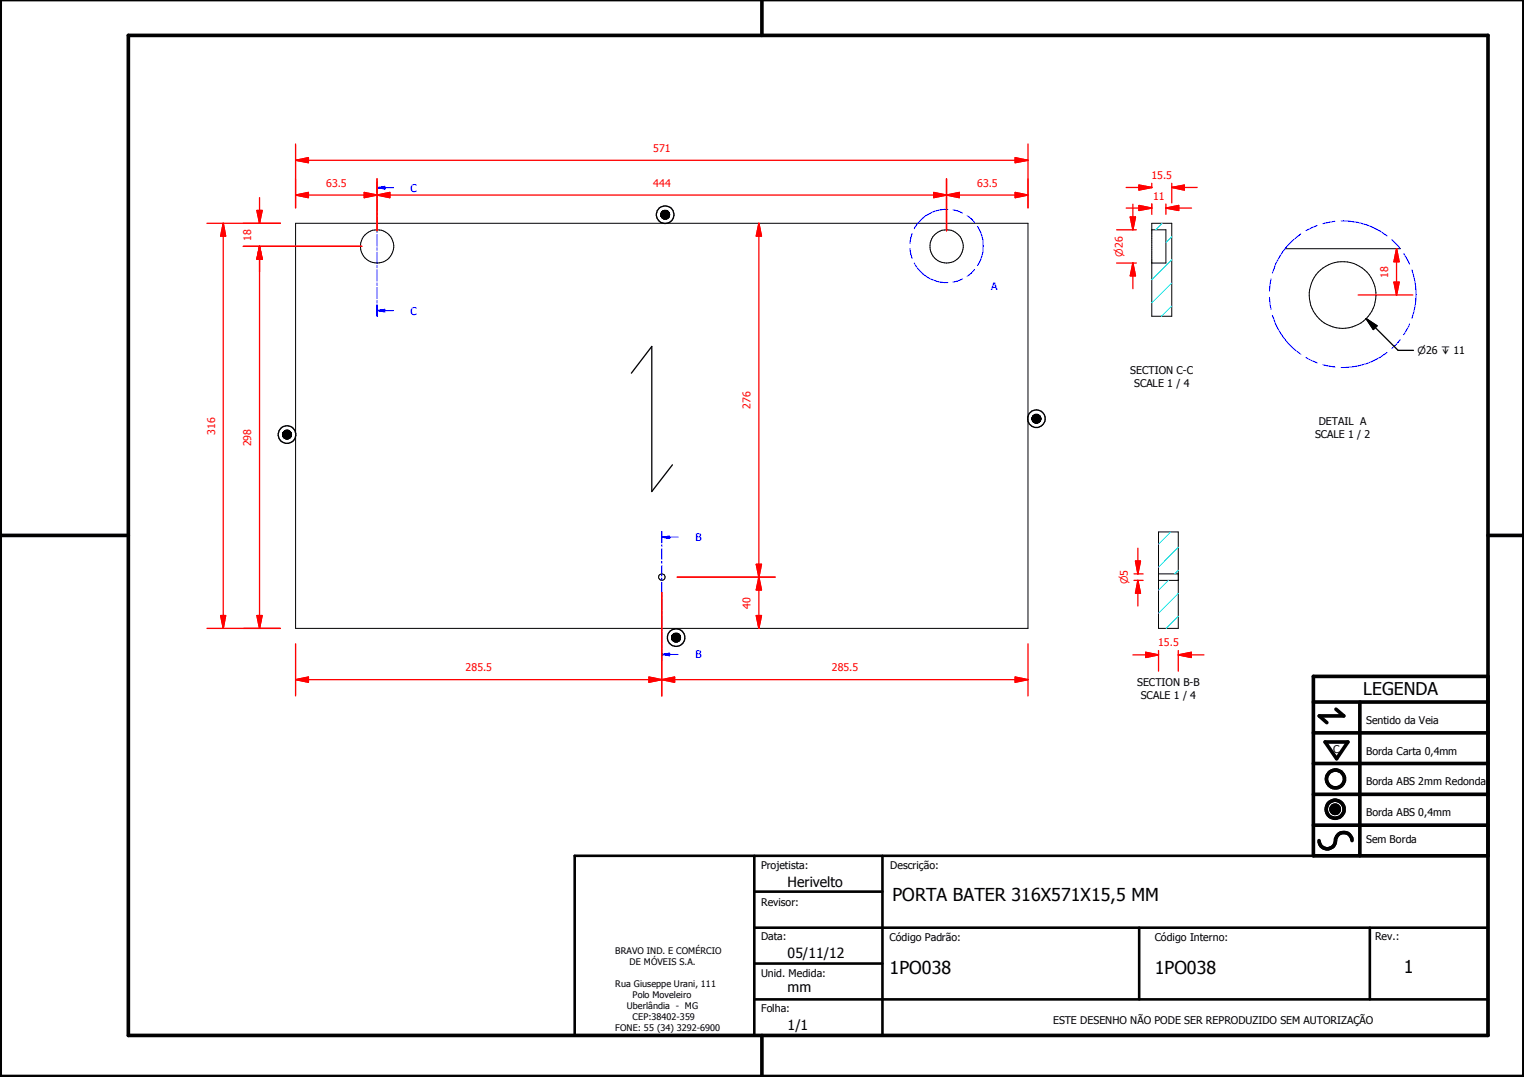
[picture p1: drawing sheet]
<svg xmlns="http://www.w3.org/2000/svg" width="297mm" height="210mm" viewBox="0 0 297 210" stroke-linecap="round" stroke-linejoin="round" font-family="sans-serif">
<g fill="none" stroke="#000" stroke-width=".19">
<path d="M57.6 43.5h142.8v79h-142.8zM128.8 41.7v.3zM128.8 41.8v.2zM128.9 41.5v-.1v.8zM128.9 41.5v.7zM128.9 41.5v.6zM128.9 41.6v.5zM128.9 41.6l-.1 .4zM128.9 41.4v.9zM129 41.3v1.1zM129 41.3l-.1 1zM129.1 41.2v1.3z"/>
<path d="M129.1 41.2l-.1 1.2zM129.2 41.1v1.4zM129.2 41.1v1.5zM129.3 41.1v1.5zM129.4 41.1v1.6zM129.5 41h.1l-.1 1.7zM129.5 41l-.1 1.7zM129.6 41v1.7zM129.6 41v1.7h-.1zM129.6 41h.1l-.1 1.7zM129.7 41v1.7h-.1zM129.7 41v1.7z"/>
<path d="M129.8 41l-.1 1.7zM129.8 41v1.7zM129.9 41.1l-.1 1.6zM129.9 41.1v1.6zM130 41.1l-.1 1.6zM130 41.1v1.5zM130.1 41.1l-.1 1.5zM130.1 41.1v1.5zM130.1 41.1v1.4zM130.2 41.2l-.1 1.3zM130.2 41.2v1.3zM130.3 41.3l-.1 1.2z"/>
<path d="M130.3 41.3v1.1zM130.3 41.4v1zM130.3 41.4v.9zM130.4 41.4l-.1 .9zM130.4 41.4v.9zM130.4 41.5v.8zM130.4 41.5v.7zM130.5 41.6l-.1 .6zM130.5 41.6v.5zM130.5 41.7v.4zM130.5 41.7v.3zM130.5 41.8v.2z"/>
<path d="M224.5 43.5h3.9v18.1h-3.9zM224.5 44.8h2.7v6.5h-2.7M250.5 48.5h22.4M55.1 84.6v.2zM55.1 84.5v.4zM55.1 84.5v.3zM55.2 84.4v.6zM55.2 84.5v.5zM55.2 84.5l-.1 .4zM55.2 84.3l.1-.1-.1 .9zM55.2 84.3v.8zM55.2 84.3v.7z"/>
<path d="M55.3 84.2v1zM55.3 84.1v1.2zM55.3 84.1v1.1zM55.4 84.1v1.2zM55.5 84v1.4zM55.6 83.9v1.6zM55.6 83.9l-.1 1.5zM55.7 83.9h.1l-.1 1.6zM55.7 83.9v1.6zM55.8 83.9v1.6zM55.8 83.9v1.6h-.1zM55.8 83.9h.2l-.2 1.7z"/>
<path d="M55.8 83.9v1.7zM56 83.9v1.7h-.2zM56 83.9v1.7zM56.1 83.9l-.1 1.7zM56.1 83.9h.1l-.1 1.6zM56.2 83.9v1.6h-.1zM56.2 83.9v1.6zM56.3 83.9l-.1 1.6zM56.3 83.9v1.6zM56.3 84v1.5zM56.3 84v1.4zM56.4 84l-.1 1.4z"/>
<path d="M56.4 84v1.4zM56.5 84.1l-.1 1.3zM56.5 84.1v1.2zM56.6 84.1l-.1 1.2zM56.6 84.1v1.2zM56.6 84.2v1.1zM56.6 84.2v1zM56.7 84.3l-.1 .9zM56.7 84.3v.8zM56.7 84.4v.7zM56.7 84.4v.6zM56.7 84.5v.5z"/>
<path d="M56.8 84.5l-.1 .5zM56.8 84.5v.4zM56.8 84.6v.3zM56.8 84.6v.2zM201.2 81.4v.4zM201.2 81.4v.3zM201.2 81.5v.2zM201.2 81.3v.6zM201.2 81.3v.5zM201.2 81.2l.1-.1-.1 .9zM201.2 81.2v.8zM201.2 81.3v.7z"/>
<path d="M201.3 81.1v1zM201.4 81v1.2zM201.4 81l-.1 1.1zM201.5 81v1.2zM201.5 80.9v1.4zM201.6 80.9v1.4zM201.6 80.8h.2l-.2 1.6zM201.6 80.8v1.6zM201.6 80.8v1.5zM201.8 80.8v1.6zM201.8 80.8v1.6h-.2zM201.9 80.8h.1l-.1 1.7z"/>
<path d="M201.9 80.8v1.7zM202 80.8v1.7h-.1zM202 80.8v1.7zM202.1 80.8l-.1 1.7zM202.1 80.8v1.7zM202.2 80.8l-.1 1.7zM202.2 80.8v1.6zM202.3 80.8l-.1 1.6zM202.3 80.8v1.6zM202.4 80.9l-.1 1.5zM202.4 80.9v1.4zM202.5 80.9l-.1 1.4z"/>
<path d="M202.5 80.9v1.4zM202.6 81l-.1 1.3zM202.6 81v1.2zM202.7 81.1l-.1 1.1zM202.7 81.1v1zM202.7 81.2v.9zM202.7 81.2v.8zM202.8 81.3l-.1 .7zM202.8 81.3v.7zM202.8 81.3v.6zM202.8 81.4v.5zM202.8 81.4v.4z"/>
<path d="M202.9 81.5l-.1 .3zM202.9 81.5v.2zM225.8 111.8h3.9M225.8 103.7h3.9v18.8h-3.9zM225.8 113.1h3.9M130.9 124.2v.1zM131 124v.5zM131 124.1v.4zM131 124.1l-.1 .2zM131 123.8l.1-.1-.1 1zM131 123.8v.9zM131 123.8v.8z"/>
<path d="M131 123.9v.7zM131 123.9v.6zM131.1 123.7v1.1zM131.1 123.7l.1-.1-.1 1.2zM131.2 123.6v1.3zM131.3 123.6v1.4zM131.3 123.6l-.1 1.3zM131.4 123.5v1.5zM131.5 123.4v1.7zM131.6 123.4v1.7zM131.6 123.4l-.1 1.7zM131.7 123.4v1.7z"/>
<path d="M131.7 123.4l-.1 1.7zM131.8 123.4l-.1 1.7zM131.8 123.4v1.7zM131.9 123.4l-.1 1.7zM131.9 123.4v1.7zM132 123.4l-.1 1.7zM132 123.4v1.7zM132.1 123.5l-.1 1.6zM132.1 123.5v1.5zM132.2 123.5l-.1 1.5zM132.2 123.5v1.5zM132.3 123.6l-.1 1.4z"/>
<path d="M132.3 123.6v1.4zM132.4 123.6l-.1 1.4zM132.4 123.6v1.3zM132.4 123.7v1.2zM132.4 123.7v1.1zM132.5 123.7l-.1 1.1zM132.5 123.7v1.1zM132.5 123.8v1zM132.5 123.8v.9zM132.5 123.9v.8zM132.5 123.9v.7zM132.6 124l-.1 .6z"/>
<path d="M132.6 124v.5zM132.6 124.1v.4zM132.6 124.2v.3zM132.6 124.2v.1zM259.4 157.6l1.6 .1zM259.4 157.7l1.6 .1zM259.4 157.8l1.6 .1zM259.4 157.9h1.6v.1zM259.4 157.9l1.6 .1h-1.5zM259.4 157.6h1.6zM259.5 158h1.5zM259.5 158l1.4 .1z"/>
<path d="M259.5 157.5l1.5 .1zM259.5 158.1h1.4zM259.5 157.4l1.5 .1zM259.5 158.1l1.4 .1zM259.5 157.3l1.4 .1zM259.6 158.2h1.3zM259.6 158.2h1.2zM259.6 157.2l1.3 .1zM259.6 158.2l1.2 .1zM259.6 157.2h1.3zM259.7 158.3h1.1zM259.7 158.3l1 .1z"/>
<path d="M259.7 157.1l1.1 .1zM259.7 157.1h1.1zM259.8 158.4h.9zM259.8 158.4h.8zM259.8 157.1h1zM259.8 157.1h.9zM259.8 158.4l.8 .1zM259.8 157l.9 .1zM259.8 157h.8zM259.9 158.5h.7zM259.9 158.5h.6zM259.9 157h.7z"/>
<path d="M260 158.5h.5zM260 158.5h.4zM260 157h.6zM260.1 158.5h.3zM260.1 158.5h.2zM260.1 156.9l.4 .1zM260.1 156.9h.3zM260.1 156.9h.2z"/>
<circle cx="73.5" cy="48" r="3.2"/>
<circle cx="184.5" cy="48" r="3.2"/>
<circle cx="261.7" cy="57.5" r="6.5"/>
<circle cx="129" cy="112.5" r=".63"/>
</g>
<g fill="#000">
<path d="M128.9 41.6l-.1 .4zM128.8 41.7v.3zM128.8 41.8v.2zM128.9 41.5v-.1v.8zM128.9 41.5v.7zM128.9 41.5v.6zM128.9 41.6v.5zM129 41.3l-.1 1zM128.9 41.4v.9zM129.1 41.2l-.1 1.2zM129 41.3v1.1zM129.1 41.2v1.3z"/>
<path d="M129.2 41.1v1.4zM129.2 41.1v1.5zM129.3 41.1v1.5zM129.4 41.1v1.6zM129.5 41h.1l-.1 1.7zM129.5 41l-.1 1.7zM129.6 41v1.7zM129.6 41v1.7h-.1zM129.6 41h.1l-.1 1.7zM129.7 41v1.7h-.1zM129.7 41v1.7zM129.8 41l-.1 1.7z"/>
<path d="M129.8 41v1.7zM129.9 41.1l-.1 1.6zM129.9 41.1v1.6zM130 41.1l-.1 1.6zM130 41.1v1.5zM130.1 41.1l-.1 1.5zM130.1 41.1v1.5zM130.1 41.1v1.4zM130.2 41.2l-.1 1.3zM130.2 41.2v1.3zM130.3 41.3l-.1 1.2zM130.3 41.3v1.1z"/>
<path d="M130.3 41.4v1zM130.3 41.4v.9zM130.4 41.4l-.1 .9zM130.4 41.4v.9zM130.4 41.5v.8zM130.4 41.5v.7zM130.5 41.6l-.1 .6zM130.5 41.6v.5zM130.5 41.7v.4zM130.5 41.7v.3zM130.5 41.8v.2zM55.1 84.5v.3z"/>
<path d="M55.1 84.6v.2zM55.2 84.5l-.1 .4zM55.1 84.5v.4zM55.2 84.3v.7zM55.2 84.4v.6zM55.2 84.5v.5zM55.2 84.3l.1-.1-.1 .9zM55.2 84.3v.8zM55.3 84.1v1.1zM55.3 84.2v1zM55.3 84.1v1.2zM55.4 84.1v1.2z"/>
<path d="M55.5 84v1.4zM55.6 83.9l-.1 1.5zM55.6 83.9v1.6zM55.7 83.9h.1l-.1 1.6zM55.7 83.9v1.6zM55.8 83.9v1.6zM55.8 83.9v1.6h-.1zM55.8 83.9h.2l-.2 1.7zM55.8 83.9v1.7zM56 83.9v1.7h-.2zM56 83.9v1.7zM56.1 83.9l-.1 1.7z"/>
<path d="M56.1 83.9h.1l-.1 1.6zM56.2 83.9v1.6h-.1zM56.2 83.9v1.6zM56.3 83.9l-.1 1.6zM56.3 83.9v1.6zM56.3 84v1.5zM56.3 84v1.4zM56.4 84l-.1 1.4zM56.4 84v1.4zM56.5 84.1l-.1 1.3zM56.5 84.1v1.2zM56.6 84.1l-.1 1.2z"/>
<path d="M56.6 84.1v1.2zM56.6 84.2v1.1zM56.6 84.2v1zM56.7 84.3l-.1 .9zM56.7 84.3v.8zM56.7 84.4v.7zM56.7 84.4v.6zM56.7 84.5v.5zM56.8 84.5l-.1 .5zM56.8 84.5v.4zM56.8 84.6v.3zM56.8 84.6v.2z"/>
<path d="M201.2 81.3v.5zM201.2 81.4v.4zM201.2 81.4v.3zM201.2 81.5v.2zM201.2 81.3v.6zM201.2 81.2l.1-.1-.1 .9zM201.2 81.2v.8zM201.2 81.3v.7zM201.4 81l-.1 1.1zM201.3 81.1v1zM201.4 81v1.2zM201.5 81v1.2z"/>
<path d="M201.5 80.9v1.4zM201.6 80.8v1.5zM201.6 80.9v1.4zM201.6 80.8h.2l-.2 1.6zM201.6 80.8v1.6zM201.8 80.8v1.6zM201.8 80.8v1.6h-.2zM201.9 80.8h.1l-.1 1.7zM201.9 80.8v1.7zM202 80.8v1.7h-.1zM202 80.8v1.7zM202.1 80.8l-.1 1.7z"/>
<path d="M202.1 80.8v1.7zM202.2 80.8l-.1 1.7zM202.2 80.8v1.6zM202.3 80.8l-.1 1.6zM202.3 80.8v1.6zM202.4 80.9l-.1 1.5zM202.4 80.9v1.4zM202.5 80.9l-.1 1.4zM202.5 80.9v1.4zM202.6 81l-.1 1.3zM202.6 81v1.2zM202.7 81.1l-.1 1.1z"/>
<path d="M202.7 81.1v1zM202.7 81.2v.9zM202.7 81.2v.8zM202.8 81.3l-.1 .7zM202.8 81.3v.7zM202.8 81.3v.6zM202.8 81.4v.5zM202.8 81.4v.4zM202.9 81.5l-.1 .3zM202.9 81.5v.2zM131 124.1l-.1 .2zM130.9 124.2v.1z"/>
<path d="M131 123.9v.6zM131 124v.5zM131 124.1v.4zM131 123.8l.1-.1-.1 1zM131 123.8v.9zM131 123.8v.8zM131 123.9v.7zM131.1 123.7v1.1zM131.1 123.7l.1-.1-.1 1.2zM131.3 123.6l-.1 1.3zM131.2 123.6v1.3zM131.3 123.6v1.4z"/>
<path d="M131.4 123.5v1.5zM131.5 123.4v1.7zM131.6 123.4v1.7zM131.6 123.4l-.1 1.7zM131.7 123.4v1.7zM131.7 123.4l-.1 1.7zM131.8 123.4l-.1 1.7zM131.8 123.4v1.7zM131.9 123.4l-.1 1.7zM131.9 123.4v1.7zM132 123.4l-.1 1.7zM132 123.4v1.7z"/>
<path d="M132.1 123.5l-.1 1.6zM132.1 123.5v1.5zM132.2 123.5l-.1 1.5zM132.2 123.5v1.5zM132.3 123.6l-.1 1.4zM132.3 123.6v1.4zM132.4 123.6l-.1 1.4zM132.4 123.6v1.3zM132.4 123.7v1.2zM132.4 123.7v1.1zM132.5 123.7l-.1 1.1zM132.5 123.7v1.1z"/>
<path d="M132.5 123.8v1zM132.5 123.8v.9zM132.5 123.9v.8zM132.5 123.9v.7zM132.6 124l-.1 .6zM132.6 124v.5zM132.6 124.1v.4zM132.6 124.2v.3zM132.6 124.2v.1zM259.4 157.6h1.6zM259.5 157.5l1.5 .1zM259.5 157.4l1.5 .1z"/>
<path d="M259.5 157.3l1.4 .1zM259.6 157.2l1.3 .1zM259.6 157.2h1.3zM259.7 157.1l1.1 .1zM259.7 157.1h1.1zM259.8 157.1h1zM259.8 157.1h.9zM259.8 157l.9 .1zM259.8 157h.8zM259.9 157h.7zM260 157h.6zM260.1 156.9l.4 .1z"/>
<path d="M260.1 156.9h.3zM260.1 156.9h.2zM260.1 158.5h.2zM260 158.5h.4zM260.1 158.5h.3zM259.9 158.5h.6zM260 158.5h.5zM259.8 158.4l.8 .1zM259.9 158.5h.7zM259.8 158.4h.8zM259.7 158.3l1 .1zM259.8 158.4h.9z"/>
<path d="M259.6 158.2l1.2 .1zM259.7 158.3h1.1zM259.6 158.2h1.2zM259.5 158.1l1.4 .1zM259.6 158.2h1.3zM259.5 158l1.4 .1zM259.5 158.1h1.4zM259.4 157.9l1.6 .1h-1.5zM259.5 158h1.5zM259.4 157.6l1.6 .1zM259.4 157.7l1.6 .1zM259.4 157.8l1.6 .1z"/>
<path d="M259.4 157.9h1.6v.1z"/>
</g>
<g fill="none" stroke="#000" stroke-width=".71">
<path d="M148.5 0v6.9M297 -.1v209.9h-297v-209.9M25 6.9h265v194.9h-265zM0 104.4h25M290 104.4h7M256 136.8h34M260.4 138.2l1.5 1.3h-4.8l1.5 1.3M265 136.8v30M290 131.8h-34v35h34M256 154.8h34M256 148.8h34M256 142.8h34"/>
<path d="M258.3 144.6h4.4l-2.2 3.3zM256 160.8h34M257.1 163.8a1.62 1.62 0 0 0 1.8 1.6 1.62 1.62 0 0 0 1.4-1.9 1.63 1.63 0 0 1 1.7-1.2 1.63 1.63 0 0 1 1.5 1.5M148.5 201.8v8"/>
<circle cx="260.2" cy="157.7" r="1.76"/>
<circle cx="260.2" cy="157.7" r=".82"/>
<circle cx="260.3" cy="151.8" r="1.76"/>
</g>
<path d="M112 166.8h178v35h-178zM147 173.8h25M147 166.8v35M172 166.8v35M147 194.8h143M147 180.8h143M147 187.8h25M222 180.8v14M267 180.8v14" fill="none" stroke="#000" stroke-width=".51"/>
<g fill="none" stroke="#00f" stroke-width=".19">
<path d="M177.4 48.4l.4 2M177.8 45.5l-.4 2M178.2 51.3a7 7 0 0 0 6.5 3.8M184.7 40.8a7.2 7.2 0 0 0-6.5 3.8M185.8 40.9l1.8 .6M187.6 54.4l-1.8 .5M188.5 42l.9 .7 .5 .6M189.9 52.5l-.5 .7-.9 .6M190.5 44.2a7.1 7.1 0 0 1 0 7.5M129 103.7v2M129 106.1v.5M129 106.9v2.1"/>
<path d="M129 109.4v.4M129 110.2v2.1M129 112.6v.5M129 113.5v2M129 115.9v.5M129 116.7v2.1M129 119.2v.4M129 120v2M129 122.4v.5M129 123.3v2M129 125.7v.5M129 126.5v2.1"/>
<path d="M129 127.6h1.5"/>
</g>
<path d="M129 103.7v2M129 126.5v2.1" fill="none" stroke="#00f" stroke-width=".3"/>
<path d="M129 127.6l1.5-.3v.5z" fill="#00f"/>
<path d="M129 104.7h1.5M129 127.6l1.5-.3v.5zM130.5 127.6h1.7" fill="none" stroke="#00f" stroke-width=".19"/>
<path d="M129 104.7l1.5-.2v.4z" fill="#00f"/>
<g fill="none" stroke="#00f" stroke-width=".19">
<path d="M73.5 35.4v2.3M73.5 38.1v.4M73.5 38.9v2.2M73.5 36.6h1.5M73.5 41.5v.4M73.5 42.3v2.2M73.5 44.9v.4M73.5 45.7v2.3M73.5 48.3v.5M73.5 49.1v2.3M73.5 51.7v.5M73.5 52.6v2.2"/>
<path d="M73.5 55.2v.4M73.5 56v2.2M73.5 58.6v.5M73.5 59.4v2.2M129 104.7l1.5-.2v.4zM130.5 104.7h1.7"/>
</g>
<path d="M227.7 113.1l-1.9 1.9M228.2 103.7l-2.4 2.3M229.7 115.7l-3.9 3.8M229.7 111.1l-.8 .7M229.7 106.6l-3.9 3.9M229.7 120.1l-2.4 2.4" fill="none" stroke="#0ff" stroke-width=".19"/>
<path d="M73.5 35.4v2.3M73.5 59.4v2.2" fill="none" stroke="#00f" stroke-width=".3"/>
<path d="M73.5 36.6l1.5-.3v.5z" fill="#00f"/>
<path d="M73.5 36.6l1.5-.3v.5zM75 36.6h1.7M73.5 60.5h1.5" fill="none" stroke="#00f" stroke-width=".19"/>
<path d="M73.5 60.5l1.5-.2v.5z" fill="#00f"/>
<path d="M73.5 60.5l1.5-.2v.5zM75 60.5h1.7" fill="none" stroke="#00f" stroke-width=".19"/>
<path d="M226.5 43.5l-1.2 1.3M228.4 59.6l-2 2M228.4 55.2l-3.9 3.8M228.4 50.6l-3.9 3.9M228.4 46.1l-1.2 1.2" fill="none" stroke="#0ff" stroke-width=".19"/>
<path d="M50.6 120v2.5" fill="none" stroke="#f00" stroke-width=".25"/>
<path d="M50.1 120h1l-.5 2.5z" fill="#f00"/>
<path d="M50.6 48v2.5M50.1 120h1l-.5 2.5z" fill="none" stroke="#f00" stroke-width=".25"/>
<path d="M50.6 48l.5 2.5h-1z" fill="#f00"/>
<path d="M47.4 48h23.1M50.6 48l.5 2.5h-1zM50.6 48v72M47.4 122.5h7.2" fill="none" stroke="#f00" stroke-width=".25"/>
<path d="M50.6 48l.5 2.5h-1z" fill="#f00"/>
<path d="M50.6 48l.5 2.5h-1zM50.6 41v2.5" fill="none" stroke="#f00" stroke-width=".25"/>
<path d="M50.1 41h1l-.5 2.5z" fill="#f00"/>
<path d="M50.6 38.5v2.5M47.4 43.5h7.2M47.4 48h23.1M50.1 41h1l-.5 2.5zM50.6 50.5v2.5M43.5 120v2.5" fill="none" stroke="#f00" stroke-width=".25"/>
<path d="M43 120h1l-.5 2.5z" fill="#f00"/>
<path d="M43.5 43.5v2.5M43 120h1l-.5 2.5z" fill="none" stroke="#f00" stroke-width=".25"/>
<path d="M43.5 43.5l.5 2.5h-1z" fill="#f00"/>
<path d="M57.6 38h2.5M40.3 43.5h14.3M43.5 43.5l.5 2.5h-1zM43.5 46v74M40.3 122.5h14.3" fill="none" stroke="#f00" stroke-width=".25"/>
<path d="M57.6 38l2.5-.5v1z" fill="#f00"/>
<path d="M57.6 38l2.5-.5v1zM71 38h2.5" fill="none" stroke="#f00" stroke-width=".25"/>
<path d="M71 37.5l2.5 .5-2.5 .5z" fill="#f00"/>
<path d="M57.6 34.8v5.7M60.1 38h10.9M71 37.5l2.5 .5-2.5 .5zM73.5 38h2.5M73.5 34.8v10.2" fill="none" stroke="#f00" stroke-width=".25"/>
<path d="M73.5 38l2.5-.5v1z" fill="#f00"/>
<path d="M73.5 38l2.5-.5v1zM182 38h2.5" fill="none" stroke="#f00" stroke-width=".25"/>
<path d="M182 37.5l2.5 .5-2.5 .5z" fill="#f00"/>
<path d="M73.5 34.8v10.2M76 38h106M182 37.5l2.5 .5-2.5 .5zM184.5 38h2.5M184.5 34.8v10.2" fill="none" stroke="#f00" stroke-width=".25"/>
<path d="M184.5 38l2.5-.5v1z" fill="#f00"/>
<path d="M184.5 38l2.5-.5v1zM197.9 38h2.5" fill="none" stroke="#f00" stroke-width=".25"/>
<path d="M197.9 37.5l2.5 .5-2.5 .5z" fill="#f00"/>
<path d="M57.6 31.2h2.5M184.5 34.8v10.2M187 38h10.9M197.9 37.5l2.5 .5-2.5 .5zM200.4 34.8v5.7" fill="none" stroke="#f00" stroke-width=".25"/>
<path d="M57.6 31.2l2.5-.5v1z" fill="#f00"/>
<path d="M57.6 31.2l2.5-.5v1zM197.9 31.2h2.5" fill="none" stroke="#f00" stroke-width=".25"/>
<path d="M197.9 30.7l2.5 .5-2.5 .5z" fill="#f00"/>
<path d="M57.6 28.1v12.4M60.1 31.2h137.8M197.9 30.7l2.5 .5-2.5 .5zM200.4 28.1v12.4M57.6 132.5h2.5" fill="none" stroke="#f00" stroke-width=".25"/>
<path d="M57.6 132.5l2.5-.5v1z" fill="#f00"/>
<path d="M57.6 132.5l2.5-.5v1zM126.5 132.5h2.5" fill="none" stroke="#f00" stroke-width=".25"/>
<path d="M126.5 132l2.5 .5-2.5 .5z" fill="#f00"/>
<path d="M129 115.5v20.1M57.6 125.5v10.1M60.1 132.5h66.4M126.5 132l2.5 .5-2.5 .5zM129 132.5h2.5" fill="none" stroke="#f00" stroke-width=".25"/>
<path d="M129 132.5l2.5-.5v1z" fill="#f00"/>
<path d="M129 132.5l2.5-.5v1zM197.9 132.5h2.5" fill="none" stroke="#f00" stroke-width=".25"/>
<path d="M197.9 132l2.5 .5-2.5 .5z" fill="#f00"/>
<path d="M129 115.5v20.1M147.9 120v2.5M131.5 132.5h66.4M197.9 132l2.5 .5-2.5 .5zM200.4 125.5v10.1" fill="none" stroke="#f00" stroke-width=".25"/>
<path d="M147.4 120h1l-.5 2.5z" fill="#f00"/>
<path d="M147.4 120h1l-.5 2.5zM147.9 112.5v2.5" fill="none" stroke="#f00" stroke-width=".25"/>
<path d="M147.9 112.5l.5 2.5h-1z" fill="#f00"/>
<path d="M132 112.5h19.1M147.9 112.5l.5 2.5h-1zM147.9 110v2.5M147.9 115v5" fill="none" stroke="#f00" stroke-width=".25"/>
<path d="M147.4 110h1l-.5 2.5z" fill="#f00"/>
<path d="M147.9 43.5v2.5M147.4 110h1l-.5 2.5z" fill="none" stroke="#f00" stroke-width=".25"/>
<path d="M147.9 43.5l.5 2.5h-1z" fill="#f00"/>
<path d="M147.9 43.5l.5 2.5h-1zM147.9 46v64M272.2 48.5v2.5M132 112.5h19.1" fill="none" stroke="#f00" stroke-width=".25"/>
<path d="M123.1 72.7l3.9-5.2v28.3l4.1-5.2" fill="none" stroke="#000" stroke-width=".25"/>
<g fill="none" stroke="#00f" stroke-width=".19">
<path d="M247.4 58l.3 2.3M247.7 54.4l-.3 2.3M253.5 45.6a14.3 14.3 0 0 0-5.5 7.6M256.7 43.9l-2.2 1.1M260.2 43.1l-2.4 .5M261.4 43.1a14.4 14.4 0 0 1 8.9 2.9M271.3 46.7l1.6 1.8M273.6 49.4l1.1 2.1M275.2 52.6a14.1 14.1 0 0 1 0 9.4M248 61.5a14.4 14.4 0 0 0 5.5 7.5M254.5 69.7l2.2 1M257.8 71.1l2.4 .4"/>
<path d="M270.3 68.7a13.9 13.9 0 0 1-8.9 2.9M272.9 66.2l-1.6 1.7M274.7 63.1l-1.1 2.1"/>
</g>
<path d="M272.2 48.5l.5 2.5h-1z" fill="#f00"/>
<path d="M272.2 48.5l.5 2.5h-1zM272.2 55v2.5" fill="none" stroke="#f00" stroke-width=".25"/>
<path d="M271.7 55h1l-.5 2.5z" fill="#f00"/>
<path d="M264.7 57.5h10.7M271.7 55h1l-.5 2.5zM272.2 51v4M221.8 109.3v2.5" fill="none" stroke="#f00" stroke-width=".25"/>
<g fill="none" stroke="#000" stroke-width=".25">
<path d="M266.3 62.1l2.1 1.4-.7 .7zM266.3 62.1l6.2 6.2h3"/>
<circle cx="129.6" cy="41.8" r="1.72"/>
<circle cx="129.7" cy="41.8" r=".85"/>
<circle cx="55.9" cy="84.7" r=".86"/>
<circle cx="56" cy="84.7" r="1.71"/>
<circle cx="202" cy="81.6" r=".86"/>
<circle cx="202" cy="81.6" r="1.71"/>
<circle cx="131.8" cy="124.3" r=".85"/>
<circle cx="131.8" cy="124.3" r="1.71"/>
</g>
<path d="M266.3 62.1l2.1 1.4-.7 .7z" fill="#000"/>
<path d="M221.3 109.3h1l-.5 2.5z" fill="#f00"/>
<path d="M221.3 109.3h1l-.5 2.5zM221.8 113.1v2.5" fill="none" stroke="#f00" stroke-width=".25"/>
<path d="M221.8 113.1l.5 2.5h-1z" fill="#f00"/>
<path d="M221 111.8h1.8M221 113.1h1.8M221.8 113.1l.5 2.5h-1zM221.8 106.8v2.5M221.8 115.6v2.5M223.3 127.6h2.5" fill="none" stroke="#f00" stroke-width=".25"/>
<path d="M223.3 127.1l2.5 .5-2.5 .5z" fill="#f00"/>
<path d="M223.3 127.1l2.5 .5-2.5 .5zM229.7 127.6h2.5" fill="none" stroke="#f00" stroke-width=".25"/>
<path d="M229.7 127.6l2.5-.5v1z" fill="#f00"/>
<path d="M220.8 42.3v2.5M220.8 127.6h2.5M225.8 126.8v4M229.7 127.6l2.5-.5v1zM229.7 126.8v4M232.2 127.6h2.5" fill="none" stroke="#f00" stroke-width=".25"/>
<path d="M220.3 42.3h1l-.5 2.5z" fill="#f00"/>
<path d="M220.3 42.3h1l-.5 2.5zM220.8 51.3v2.5" fill="none" stroke="#f00" stroke-width=".25"/>
<path d="M220.8 51.3l.5 2.5h-1z" fill="#f00"/>
<path d="M220.8 39.8v2.5M217.6 44.8h3.9M217.6 51.3h3.9M220.8 51.3l.5 2.5h-1zM220.8 53.8v2.5M222 40.6h2.5" fill="none" stroke="#f00" stroke-width=".25"/>
<path d="M222 40l2.5 .6-2.5 .4z" fill="#f00"/>
<path d="M222 40l2.5 .6-2.5 .4zM227.2 40.6h2.5" fill="none" stroke="#f00" stroke-width=".25"/>
<path d="M227.2 40.6l2.5-.6v1z" fill="#f00"/>
<path d="M224.5 39.8v2M227.2 39.8v2M228.4 36.5h2.4M219.5 40.6h2.5M227.2 40.6l2.5-.6v1zM229.7 40.6h2.5" fill="none" stroke="#f00" stroke-width=".25"/>
<path d="M228.4 36.5l2.4-.4v.9z" fill="#f00"/>
<path d="M222 36.5h2.5M228.4 36.5l2.4-.4v.9z" fill="none" stroke="#f00" stroke-width=".25"/>
<path d="M222 36.1l2.5 .4-2.5 .5z" fill="#f00"/>
<path d="M219.5 36.5h2.5M222 36.1l2.5 .4-2.5 .5zM224 36.6l.5-.1-2.5-.4v.9l1.9-.3M224.5 35.7v.9M224.5 39.8v.7M228.4 35.7v3.8M230.8 36.5h2.5" fill="none" stroke="#f00" stroke-width=".25"/>
<g font-size="3.5">
<text x="173.9" y="175.7">PORTA BATER 316X571X15,5 MM</text>
<text x="173.4" y="189.7">1PO038</text>
<text x="225.1" y="189.7">1PO038</text>
<text x="273.6" y="189.7">1</text>
</g>
<text font-size="3.4" x="265.7" y="135.4">LEGENDA</text>
<g font-size="2.7">
<text x="153.5" y="172.8">Herivelto</text>
<text x="153.5" y="186.6">05/11/12</text>
<text x="153.5" y="193.4">mm</text>
<text x="153.5" y="200.8">1/1</text>
</g>
<g font-size="2.1" fill="#f00">
<text x="127.3" y="29.6">571</text>
<text x="224.4" y="35">15.5</text>
<text x="63.6" y="36.4">63.5</text>
<text x="127.3" y="36.4">444</text>
<text x="190.5" y="36.4">63.5</text>
<text x="224.7" y="38.9">11</text>
<text x="49" y="46.9" transform="rotate(-90 49 46.9)">18</text>
<text x="270.6" y="54.1" transform="rotate(-90 270.6 54.1)">18</text>
<text x="146.3" y="79.7" transform="rotate(-90 146.3 79.7)">276</text>
<text x="41.9" y="84.7" transform="rotate(-90 41.9 84.7)">316</text>
<text x="49" y="87" transform="rotate(-90 49 87)">298</text>
<text x="146.3" y="118.6" transform="rotate(-90 146.3 118.6)">40</text>
<text x="225.8" y="126">15.5</text>
<text x="90.8" y="130.9">285.5</text>
<text x="162.1" y="130.9">285.5</text>
</g>
<g font-size="2.1" fill="#00f">
<text x="80" y="37.4">C</text>
<text x="193.2" y="56.5">A</text>
<text x="80" y="61.3">C</text>
<text x="135.5" y="105.5">B</text>
<text x="135.5" y="128.3">B</text>
</g>
<g font-size="2.1">
<text x="220.3" y="72.9">SECTION C-C</text>
<text x="221.1" y="75.4">SCALE 1 / 4</text>
<text x="257" y="82.9">DETAIL A</text>
<text x="256.3" y="85.4">SCALE 1 / 2</text>
<text x="221.7" y="133.8">SECTION B-B</text>
<text x="222.3" y="136.2">SCALE 1 / 4</text>
<text x="266.3" y="141.1">Sentido da Veia</text>
<text x="259.8" y="146.7">C</text>
<text x="266.3" y="147.2">Borda Carta 0,4mm</text>
<text x="266.3" y="153.1">Borda ABS 2mm Redonda</text>
<text x="266.3" y="159">Borda ABS 0,4mm</text>
<text x="266.3" y="164.4">Sem Borda</text>
<text x="148.4" y="169.3">Projetista:</text>
<text x="173.5" y="169.5">Descrição:</text>
<text x="148.4" y="176.6">Revisor:</text>
<text x="148.4" y="183.2">Data:</text>
<text x="173.4" y="183.3">Código Padrão:</text>
<text x="225.1" y="183.3">Código Interno:</text>
<text x="268" y="183.2">Rev.:</text>
<text x="148.4" y="190.5">Unid. Medida:</text>
<text x="148.4" y="197.2">Folha:</text>
<text x="205.3" y="199.5">ESTE DESENHO NÃO PODE SER REPRODUZIDO SEM AUTORIZAÇÃO</text>
</g>
<g font-size="1.9" fill="#f00">
<text x="218.9" y="50" transform="rotate(-90 218.9 50)">⌀26</text>
<text x="219.8" y="113.9" transform="rotate(-90 219.8 113.9)">⌀5</text>
</g>
<text font-size="1.9" x="276.3" y="69.1">⌀26 ↧ 11</text>
<g font-size="1.8">
<text x="119.9" y="186">BRAVO IND. E COMÉRCIO</text>
<text x="122.7" y="188.1">DE MÓVEIS S.A.</text>
<text x="119.9" y="192.4">Rua Giuseppe Urani, 111</text>
<text x="122.2" y="196.7">Uberlândia - MG</text>
<text x="123.3" y="194.6">Polo Moveleiro</text>
<text x="119.9" y="201">FONE: 55 (34) 3292-6900</text>
<text x="123.3" y="198.8">CEP:38402-359</text>
</g>
</svg>
